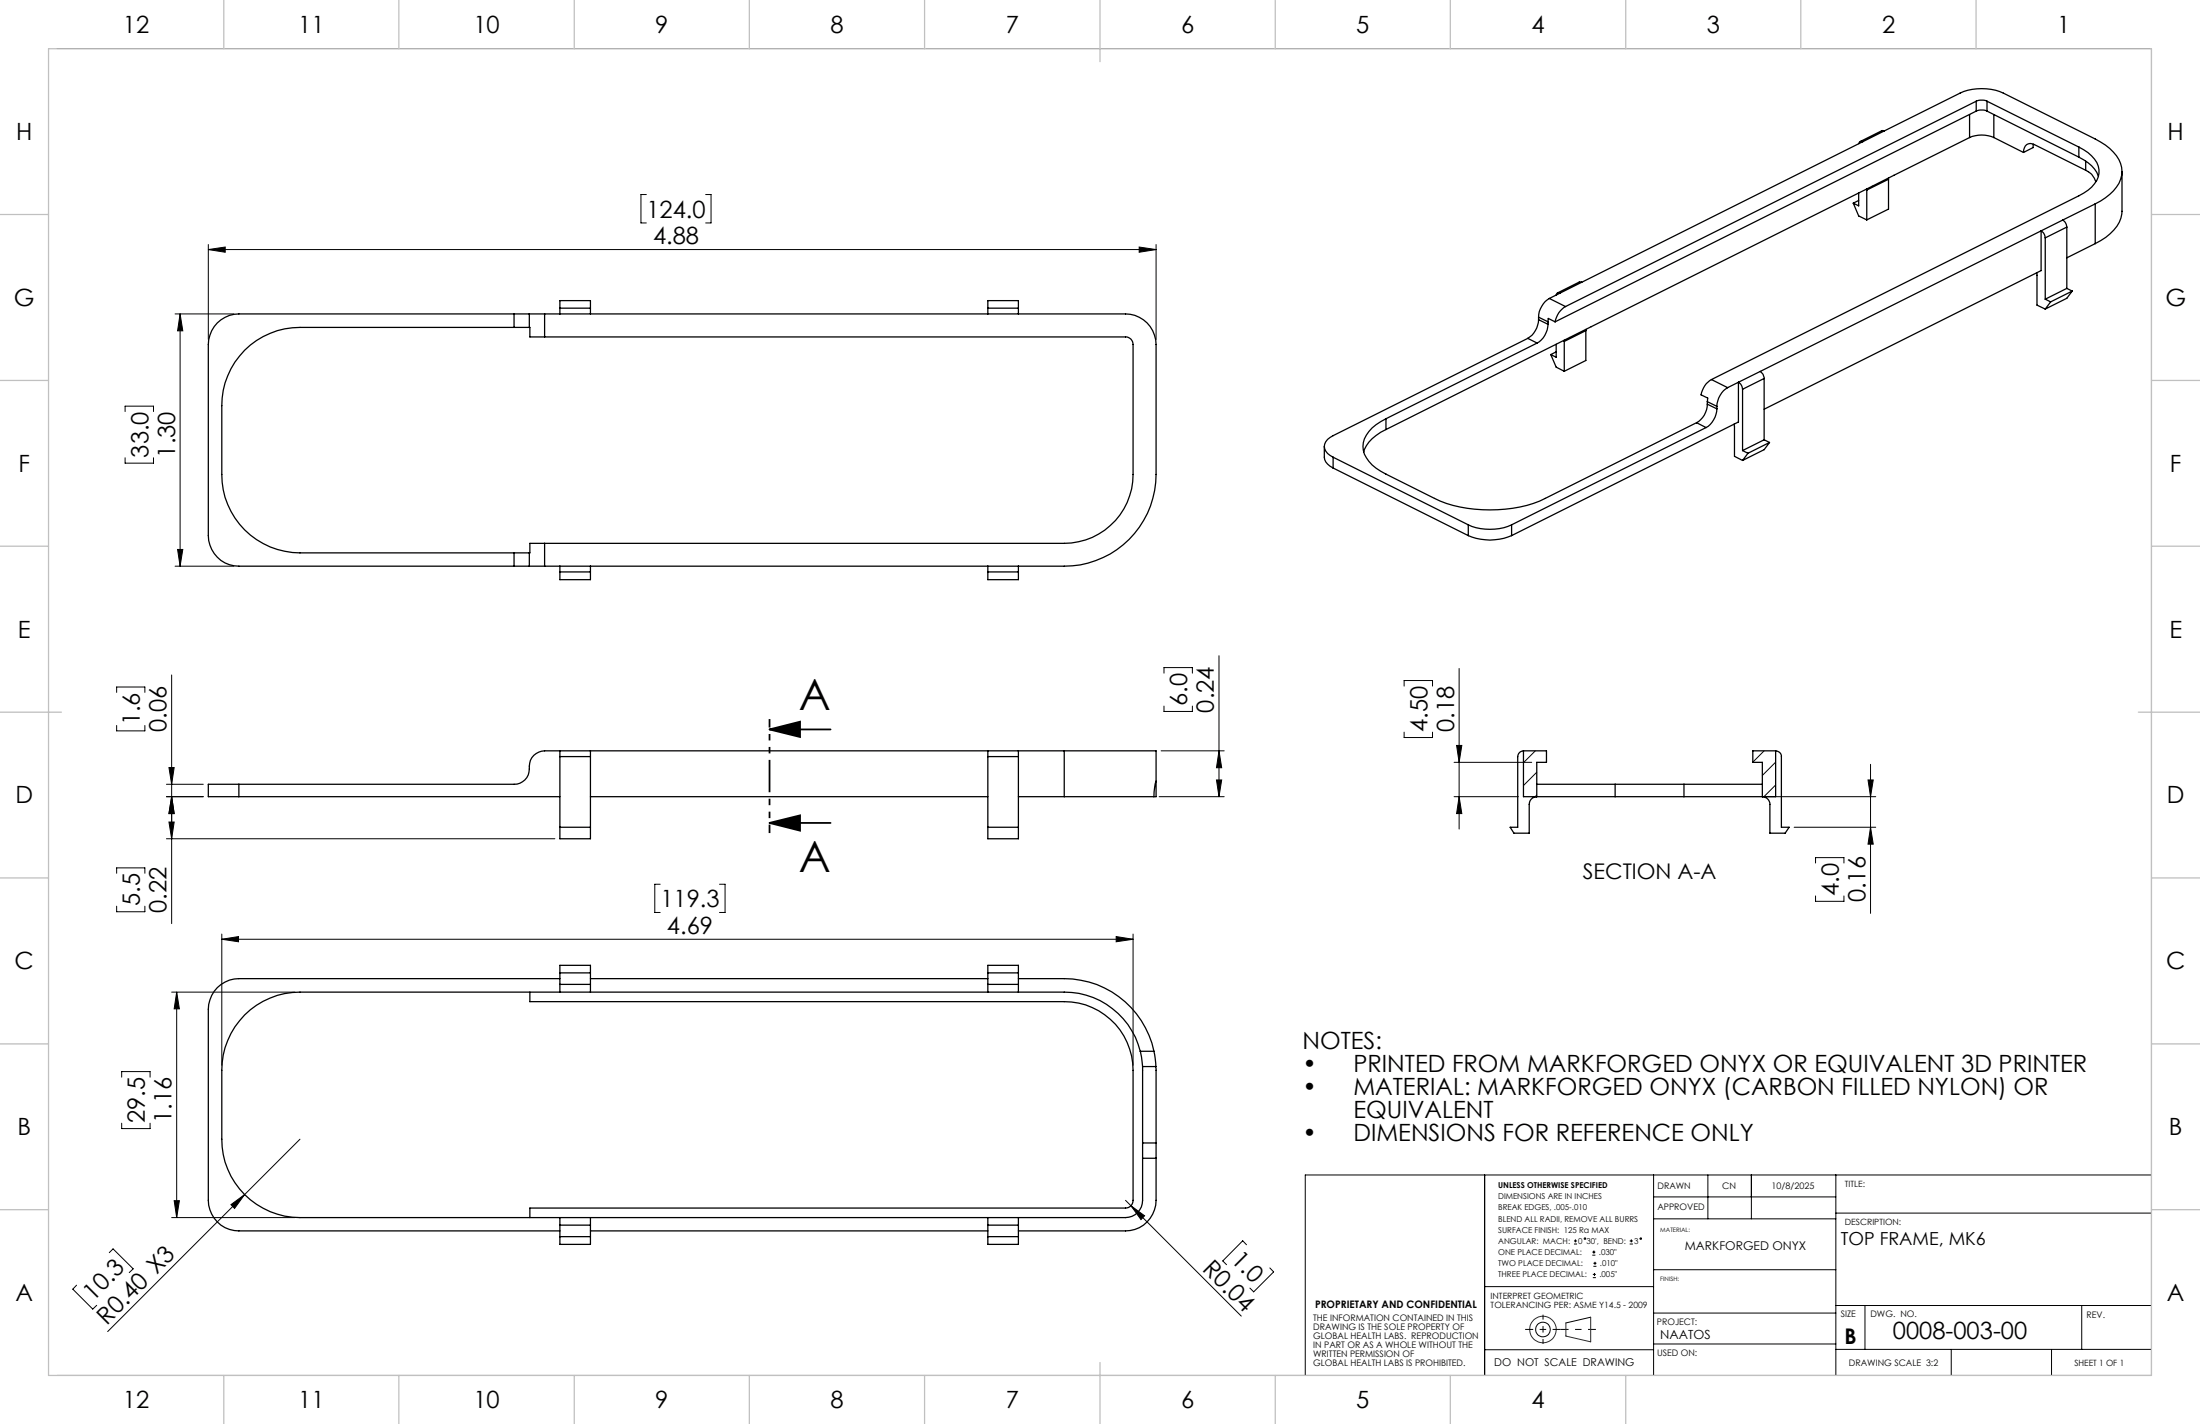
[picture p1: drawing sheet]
<svg xmlns="http://www.w3.org/2000/svg" width="432mm" height="279mm" viewBox="0 0 432 279" stroke-linecap="round" stroke-linejoin="round" font-family="sans-serif">
<g fill="none" stroke="#000" stroke-width=".25">
<path d="M387.9 19.9a2.75 2.75 0 0 1 2.1 0M387.9 19.9l-80.6 40.2M387.9 19.9v1.9M390 19.9l18 9M390 19.9v1.9M363.7 39.9l1.1 2.5 1.6 .7M364.8 37.9v2.5l-1.1-.5M364.8 39.3l-1.1 .6M365.6 27.8h-.5l-.3 .4M365.6 27.8l-55.2 27.6M366.4 37.3v5.8M366.4 37v.3"/>
<path d="M369.9 25.7l14.8-7.4a10.7 10.7 0 0 1 8.5 0l18 9a8.8 8.8 0 0 1 5.2 5.5 6.1 6.1 0 0 1-3.2 6l-2 1.2M369.9 25.7l-.5-.1-4.3 2.2M369.9 25.7l-4.3 2.1M370.7 34.9v.3M370.7 35.2l-4.3 2.1M370.7 35.2v5.8l-4.3 2.1M386.6 27a6 6 0 0 1 4.7 0M386.6 27l-114.6 57.3M386.6 22.5v4.5M387.9 21.8a2.75 2.75 0 0 1 2.1 0M387.9 21.8l-82.7 41.3M390 21.8l18 9"/>
<path d="M391.3 27l5.9 2.9M391.3 22.5v4.5M397.2 29.9a1.42 1.42 0 0 1 .5-1.5 1.42 1.42 0 0 1 1.6 0l10.1 5M399.1 28.3l-.1 .7-1.8 .9M408 28.9a7 7 0 0 1 3.8 3.7 4 4 0 0 1-1.3 4.1l-.7 .6-1.8 1.1-72.1 36.1M408 30.8a6.9 6.9 0 0 1 3.9 3.8M408 28.9v1.9M409.4 33.4l.4 .2a2.85 2.85 0 0 1 1.5 2M409.4 31.6v1.8M416.5 33.7v7.8a6.4 6.4 0 0 1-3.2 5.1l-2.1 1.2M304.1 58.6a4.5 4.5 0 0 0-2.1 3.6M304.1 58.6l3.2 1.5"/>
<path d="M306.2 57.5h-.6l-.2 .4M310.4 55.4l-.4-.1-4.3 2.2M310.4 55.4l-6.3 3.2M399.8 53.6v6.3l1.6 .7M400.6 45.3a1.7 1.7 0 0 1 .8 1.4M400.6 45.3l-55.1 27.6M400.6 45.3v7.8l-54.3 27.2M401.4 58.7l1.1 .5M401.4 46.7v12M402.5 59.2l-1.1 1.4M404.8 43.2a1.7 1.7 0 0 1 .9 1.4M404.8 43.2l-4.2 2.1"/>
<path d="M405.7 44.6l-4.3 2.1M405.7 56.6l-4.3 2.1M405.7 44.6v12M405.7 56.6l1 .5M406.7 57.1l-4.2 2.1M406.7 57.1l-1 1.4-4.3 2.1M411.2 40l-6.4 3.2M411.2 40v7.8M411.2 47.8l-5.5 2.8M100.9 64.2h3M100.9 61.6h3M100.9 64.2h-42a15.3 15.3 0 0 0-15.4 15.4v13.5a15.4 15.4 0 0 0 15.4 15.4h42"/>
<path d="M100.9 61.6h-54a6 6 0 0 0-6 6v37.5a6 6 0 0 0 6 6h54M100.9 61.6v2.6M103.9 64.2h.1v1.9h2.9M103.9 61.6h3M103.9 61.6v2.6M106.9 61.6h114a6 6 0 0 1 6 6v25.5a18 18 0 0 1-18 18h-102M106.9 66.1h114a1.45 1.45 0 0 1 1.5 1.5v25.5a13.5 13.5 0 0 1-13.5 13.5h-102M106.9 61.6v4.5M109.9 60.5v1.1M109.9 60.5h6M109.9 60.5v-1.5h6v1.5M115.9 60.5v1.1"/>
<path d="M193.9 60.5v1.1M193.9 60.5h6M193.9 60.5v-1.5h6v1.5M199.9 60.5v1.1M299.9 66.4l-38.2 19.1a2.18 2.18 0 0 0-1.5 3l.4 .5 1.1 .7M299.9 66.4l1.8 .9M301.7 67.3l-29.7 14.9M302 62.7a4.5 4.5 0 0 1-2.1 3.7M302 62.2l1.8 .9M302 62.7l1.8 .9M302 62.2v.5M303.8 63.6a4.4 4.4 0 0 1-2.1 3.7"/>
<path d="M303.8 63.1l.1-.6 1.3 .6M303.8 63.1v.5M304.4 69.6l1 2.4 1.6 .8M305.4 67.6v2.5l-1-.5M305.4 69l-1 .6M307 66.7v6.1M307.3 60.1a4.3 4.3 0 0 0-2.1 3M311.3 64.9l-4.3 2.1M311.3 64.9v5.8l-4.3 2.1M311.3 64.6v.3M335.1 79.3a4.2 4.2 0 0 1-2.1 3.6M335.1 79.3l1.9 .9"/>
<path d="M335.1 78.8l1.9 .9M335.1 78.8v.5M335.9 74.5a4.3 4.3 0 0 0-2 3l1.3 .6-.1 .7M335.9 74.5l3.2 1.6M337 79.7v.5M339.1 76.1a4.5 4.5 0 0 0-2.1 3.6M341.2 75a1.7 1.7 0 0 1 .8 1.4M341.2 75l-2.1 1.1M341.2 75v7.8l-44.5 22.3M342 76.4v12M345.5 72.9a1.56 1.56 0 0 1 .8 1.4M345.5 72.9l-4.3 2.1"/>
<path d="M346.3 74.3l-4.3 2.1M346.3 74.3v12M259.9 87.6v2.1a2.49 2.49 0 0 0 1.8 2.1M261.7 89.7l26.5 13.3M261.7 89.7v2.1M261.7 91.8l26.5 13.3M272 82.2a7.5 7.5 0 0 0-4.4 4.7 5.7 5.7 0 0 0 3.4 5.6l10.6 5.3a27.7 27.7 0 0 0 18.1 1.4l2.5-.9 1.1-.5 29.7-14.9M272 84.3a7.7 7.7 0 0 0-4.3 4.4M272 82.2v2.1M333 82.9l1.9 1M334.9 83.9l-38.2 19.1M337 80.2a4.5 4.5 0 0 1-2.1 3.7"/>
<path d="M340.4 83.2v6.3l1.6 .8M342 88.4l1.1 .5M343.1 88.9l-1.1 1.4M346.3 86.3l-4.3 2.1M346.3 86.3l1 .5M347.3 86.8l-1 1.4-4.3 2.1M347.3 86.8l-4.2 2.1M100.9 108.5h3M100.9 111.1h3M100.9 108.5v2.6M103.9 111.1h3M103.9 108.5v2.6"/>
<path d="M106.9 106.6h-2.9v1.9h-.1M106.9 106.6v4.5M109.9 111.1v1.1M109.9 112.2h6M109.9 112.2v1.5h6v-1.5M115.9 111.1v1.1M193.9 111.1v1.1M193.9 112.2h6M193.9 112.2v1.5h6v-1.5M199.9 111.1v1.1M288.2 103a10.7 10.7 0 0 0 8.5 0M288.2 105.1a10.7 10.7 0 0 0 8.5 0"/>
<path d="M288.2 103v2.1M296.7 103v2.1M46.9 153.9h-6v2.4h6M46.9 156.3h63M46.9 153.9v2.4M109.9 147.3v1.1M109.9 148.4v16.2h6v-16.2M109.9 148.4h6M115.9 147.3v1.1M115.9 156.3h78M193.9 147.3v1.1M193.9 148.4v16.2h6v-16.2"/>
<path d="M193.9 148.4h6M199.9 147.3v1.1M199.9 156.3h9M208.9 147.3h-102a3.1 3.1 0 0 0-3 3.6 2.95 2.95 0 0 1-3 3h-54M208.9 147.3h18v6M208.9 156.3h17.6M208.9 147.3v9M226.9 153.3h.1M226.9 153.3l-.4 3M226.9 153.3v3h-.4M299 147.3a1.21 1.21 0 0 0-1.1 1.1v13.9h-1.5l.7 1.2h3v-5.7a1.51 1.51 0 0 1 1.5-1.5M299 147.3h4.5v2.3h-1.9v6.7"/>
<path d="M299 147.3v9h2.6M301.6 153.9h15.4M301.6 156.3h15.4M317 156.3h13.5M317 153.9h13.5M317 153.9v2.4M330.5 153.9h15.4M330.5 156.3h15.4M330.5 153.9v2.4M348.5 147.3a1.14 1.14 0 0 1 1.1 1.1v13.9h1.6l-.8 1.2h-3v-5.7a1.51 1.51 0 0 0-1.5-1.5M348.5 147.3h-4.5v2.3h1.9v6.7M348.5 147.3v9h-2.6"/>
<path d="M109.9 162.3h6M193.9 162.3h6M104 194.7v1.8h104.9a13.5 13.5 0 0 1 13.5 13.5v25.5a1.51 1.51 0 0 1-1.5 1.5h-116.9v1.9M109.9 193.1v1.6M109.9 192h-63a6 6 0 0 0-6 6v37.5a6 6 0 0 0 6 6h63M109.9 193.1v-3.7h6v3.7M109.9 190.9h6M109.9 193.1h6M115.9 193.1v1.6M115.9 192h78M193.9 193.1v1.6M193.9 193.1v-3.7h6v3.7"/>
<path d="M193.9 190.9h6M193.9 193.1h6M199.9 193.1v1.6M199.9 192h9a18 18 0 0 1 17.6 14.3M223.8 206.3l.5 3M223.8 206.3a15.4 15.4 0 0 0-14.9-11.6h-150a15.3 15.3 0 0 0-15.4 15.3v13.5a15.4 15.4 0 0 0 15.4 15.4h162a3.4 3.4 0 0 0 3.4-3.4v-8.2M223.8 206.3h2.7M224.3 209.3v15M224.3 209.3h2.6M226.5 206.3l.4 3M226.9 209.3v15M109.9 238.9v1.5"/>
<path d="M115.9 238.9v1.5M193.9 238.9v1.5M199.9 238.9v1.5M224.3 224.3v3M224.3 227.3h2.6M224.3 224.3h2.6M226.9 227.3v8.2a6 6 0 0 1-6 6h-21M226.9 224.3v3M109.9 240.4v3.8h6v-3.8M109.9 242.6h6M109.9 240.4h6M115.9 241.5h78"/>
<path d="M193.9 240.4v3.8h6v-3.8M193.9 242.6h6M193.9 240.4h6"/>
</g>
<g fill="none" stroke="#000" stroke-width=".2">
<path d="M11.2 9.5h411.1v260.4h-411.1M126.9 38.2h-1.1v5.5h1.1M138.5 38.2h1.1v5.5h-1.1M40.9 49l3.3-.5v1zM40.9 48v18.6M40.9 49h186M223.6 48.5l3.3 .5-3.3 .5zM226.9 48v18.6M34.4 61.6h11.5M35.3 61.6l.6 3.3h-1zM35.3 61.6v49.5M24.6 80.8v-1.1h5.5v1.1"/>
<path d="M24.6 89.8v1.1h5.5v-1.1M34.4 111.1h11.5M34.9 107.8h1l-.6 3.3zM22.9 135.9v-1.1h5.5v1.1M33.7 132.4v48.8M228.5 132.1v-1.1h5.5v1.1M228.5 138.5v1.1h5.5v-1.1M239.3 128.7v27.6M275.6 134.6v-1.1h5.6v1.1M286.4 131.2v31.5M22.9 142.3v1.1h5.5v-1.1M32.7 156.3h7.2"/>
<path d="M32.7 153.9h7.2M33.2 150.6h1l-.5 3.3zM33.7 156.3l.5 3.3h-1zM227.5 156.3h12.8M227.9 147.3h12.4M238.8 153h1l-.5 3.3zM239.3 147.3l.5 3.3h-1zM275.6 143.7v1h5.6v-1M285.4 156.3h12.6M285.4 149.6h15.2M285.9 146.3h1l-.5 3.3zM286.4 156.3l.5 3.3h-1z"/>
<path d="M301.3 147.3l-2.3 2.3M301.6 151.5l-2.6 2.6M301.6 156l-.3 .3M346.3 147.3l-2.3 2.2M346.9 156.3h21.3M348.5 149.5l-2.6 2.7M348.5 154l-2.3 2.3M366.6 153h1.1l-.6 3.3zM367.1 150v29.2M22.9 171.3v-1h5.5v1M22.9 177.8v1.1h5.5v-1.1M32.7 164.6h76.2"/>
<path d="M33.2 161.3h1l-.5 3.3zM129.6 173.5h-1.1v5.5h1.1M141.2 173.5h1.1v5.5h-1.1M352.1 162.3h16.1M356.3 169.3v-1h5.6v1M356.3 175.8v1h5.6v-1M367.1 162.3l.6 3.3h-1.1zM33.7 194.7h24.2M34.7 194.7l.5 3.2h-1zM34.7 194.7v44.2M43.5 184.3l3.3-.5v1zM43.5 183.3v25.7"/>
<path d="M43.5 184.3h178.9M219.1 183.8l3.3 .5-3.3 .5zM222.4 183.3v25.7M23.9 211.3v-1h5.6v1M23.9 220.4v1h5.6v-1M33.7 238.9h24.2M34.2 235.6h1l-.5 3.3zM45.3 236.4l2.7-2-2 2.7zM58.9 223.5l-37.8 37.8M220.9 235.5l22.7 22.7M222 236.6l2.6 1.9-.7 .8zM291.4 230.5v39.4"/>
<path d="M324.6 230.5v39.4M324.6 239.1h35.7M324.6 234.8h35.7M335.2 230.5v8.6M343.7 230.5v8.6M360.3 230.5v39.4M360.3 238h62M422.3 230.5h-166.1v39.4M15 252.2l-.7 .7 3.9 4 .8-.8M21.4 245.8l.8-.8 3.9 4-.7 .7M244.7 244.2l-.8-.7-3.9 3.9 .7 .7M249.2 248.8l.8 .8-3.9 3.9-.8-.8"/>
<path d="M291.4 252.4h33.2M308.9 244.1h.6M308.9 243.5h.6M309.2 243.2v.6M312.2 258.4l-4.9 1.2M312.5 246.3h.6M312.5 245.7h.6M312.6 250.7h.6M312.6 250h.6M312.7 248.5h.6M312.7 247.9h.6M312.8 245.4v.6"/>
<path d="M312.9 249.8v.6M313.1 247.6v.6M319.9 244.1h.6M319.9 243.5h.6M320.2 243.2v.6M324.5 249.1h35.8M324.6 257.6h35.7M360.3 256.2h62M366 256.2v8.6M408.6 256.2v8.6M291.4 264.8h33.2M324.6 263.7h35.7"/>
<path d="M360.3 264.8h62M383 264.8v5.1M402.7 264.8v5.1"/>
<circle cx="311.1" cy="243" r=".15"/>
<circle cx="322" cy="243" r=".15"/>
<circle cx="302.8" cy="260.9" r="1.44"/>
</g>
<path d="M151 143.1l6-1.5v3zM151 143.1h12M151 161.5l6-1.5v3zM151 161.5h12" fill="none" stroke="#000" stroke-width=".35"/>
<g fill="none" stroke="#400040" stroke-width=".2">
<path d="M312.2 258.4v4.9l-4.9-1.2v-2.5"/>
<circle cx="302.8" cy="260.9" r="2.61"/>
</g>
<path d="M151 141.1v22.4" fill="none" stroke="#000" stroke-width=".35" stroke-dasharray="6.3 1.3 1.3 1.3 1.3 1.3" stroke-dashoffset="4.7" stroke-linecap="butt"/>
<path d="M299.3 260.8h7M306.3 260.8h6.9" fill="none" stroke="#000" stroke-width=".2" stroke-dasharray="15.2 1.3 1.3 1.3" stroke-dashoffset="13.7" stroke-linecap="butt"/>
<path d="M302.9 258v5.7" fill="none" stroke="#000" stroke-width=".2" stroke-dasharray="15.2 1.3 1.3 1.3" stroke-dashoffset="14.3" stroke-linecap="butt"/>
<g fill="none" stroke="#c0c0c0" stroke-width=".25">
<path d="M9.5 9.6h412.8v260.3h-412.8zM43.9 0v9.6M78.3 0v9.6M112.7 0v9.6M147.1 0v9.6M181.5 0v9.6M215.9 0v12.1M250.3 0v9.6M284.7 0v9.6M319.1 0v9.6M353.4 0v9.6M387.8 0v9.6"/>
<path d="M0 42.1h9.5M422.3 42.1h9.5M0 74.6h9.5M422.3 74.6h9.5M0 107.2h9.5M422.3 107.2h9.5M0 139.7h12.1M419.7 139.7h12.1M0 172.3h9.5M422.3 172.3h9.5M0 204.8h9.5M422.3 204.8h9.5"/>
<path d="M0 237.3h9.5M422.3 237.3h9.5M43.9 269.9v9.5M78.3 269.9v9.5M112.7 269.9v9.5M147.1 269.9v9.5M181.5 269.9v9.5M215.9 267.3v12.1M250.3 269.9v9.5M284.7 269.9v9.5M319.1 269.9v9.5"/>
</g>
<g fill="#000">
<path d="M45.3 236.4l2.7-2-2 2.7zM222 236.6l2.6 1.9-.7 .8z"/>
<path d="M40.9 49l3.3-.5v1zM223.6 48.5l3.3 .5-3.3 .5z"/>
<path d="M35.3 61.6l.6 3.3h-1zM34.9 107.8h1l-.6 3.3z"/>
<path d="M33.7 156.3l.5 3.3h-1zM33.2 150.6h1l-.5 3.3z"/>
<path d="M151 143.1l6-1.5v3zM151 161.5l6-1.5v3z"/>
<path d="M239.3 147.3l.5 3.3h-1zM238.8 153h1l-.5 3.3zM33.7 156.3l.5 3.3h-1zM33.2 161.3h1l-.5 3.3z"/>
<path d="M286.4 156.3l.5 3.3h-1zM285.9 146.3h1l-.5 3.3z"/>
<path d="M366.6 153h1.1l-.6 3.3zM367.1 162.3l.6 3.3h-1.1z"/>
<path d="M34.7 194.7l.5 3.2h-1zM34.2 235.6h1l-.5 3.3z"/>
<path d="M43.5 184.3l3.3-.5v1zM219.1 183.8l3.3 .5-3.3 .5z"/>
</g>
<g font-size="8.5">
<text x="156.8" y="139.3">A</text>
<text x="156.8" y="171.1">A</text>
</g>
<g font-size="4.7">
<text x="24.1" y="6.4">12</text>
<text x="58.5" y="6.4">11</text>
<text x="92.9" y="6.4">10</text>
<text x="128.6" y="6.4">9</text>
<text x="163" y="6.4">8</text>
<text x="197.4" y="6.4">7</text>
<text x="231.8" y="6.4">6</text>
<text x="266.2" y="6.4">5</text>
<text x="300.6" y="6.4">4</text>
<text x="335" y="6.4">3</text>
<text x="369.4" y="6.4">2</text>
<text x="403.8" y="6.4">1</text>
<text x="3.2" y="27.5">H</text>
<text x="425.4" y="27.5">H</text>
<text x="126.9" y="42.7">124.0</text>
<text x="128.2" y="47.9">4.88</text>
<text x="2.7" y="60">G</text>
<text x="425" y="60">G</text>
<text x="29.1" y="89.8" transform="rotate(-90 29.1 89.8)">33.0</text>
<text x="34.4" y="89.8" transform="rotate(-90 34.4 89.8)">1.30</text>
<text x="3.6" y="92.6">F</text>
<text x="425.9" y="92.6">F</text>
<text x="3.5" y="125.1">E</text>
<text x="425.8" y="125.1">E</text>
<text x="27.5" y="142.3" transform="rotate(-90 27.5 142.3)">1.6</text>
<text x="32.7" y="143.6" transform="rotate(-90 32.7 143.6)">0.06</text>
<text x="233" y="138.5" transform="rotate(-90 233 138.5)">6.0</text>
<text x="238.3" y="139.8" transform="rotate(-90 238.3 139.8)">0.24</text>
<text x="280.2" y="143.6" transform="rotate(-90 280.2 143.6)">4.50</text>
<text x="285.4" y="143.6" transform="rotate(-90 285.4 143.6)">0.18</text>
<text x="3" y="157.6">D</text>
<text x="425.3" y="157.6">D</text>
<text x="27.5" y="177.8" transform="rotate(-90 27.5 177.8)">5.5</text>
<text x="32.7" y="179.1" transform="rotate(-90 32.7 179.1)">0.22</text>
<text x="129.6" y="178">119.3</text>
<text x="360.9" y="175.8" transform="rotate(-90 360.9 175.8)">4.0</text>
<text x="366.1" y="177.1" transform="rotate(-90 366.1 177.1)">0.16</text>
<text x="130.9" y="183.2">4.69</text>
<text x="2.9" y="190.2">C</text>
<text x="425.1" y="190.2">C</text>
<text x="255.6" y="205.8">NOTES:</text>
<text x="255.6" y="210.3">•</text>
<text x="255.6" y="214.8">•</text>
<text x="265.6" y="210.3">PRINTED FROM MARKFORGED ONYX OR EQUIVALENT 3D PRINTER</text>
<text x="265.6" y="214.8">MATERIAL: MARKFORGED ONYX (CARBON FILLED NYLON) OR</text>
<text x="28.5" y="220.4" transform="rotate(-90 28.5 220.4)">29.5</text>
<text x="33.7" y="220.4" transform="rotate(-90 33.7 220.4)">1.16</text>
<text x="265.6" y="219.3">EQUIVALENT</text>
<text x="3.4" y="222.7">B</text>
<text x="255.6" y="223.9">•</text>
<text x="265.6" y="223.9">DIMENSIONS FOR REFERENCE ONLY</text>
<text x="425.7" y="222.7">B</text>
<text x="235.9" y="249.2" transform="rotate(45 235.9 249.2)">R0.04</text>
<text x="241.5" y="247.4" transform="rotate(45 241.5 247.4)">1.0</text>
<text x="3" y="255.3">A</text>
<text x="18.3" y="255.4" transform="rotate(-45 18.3 255.4)">10.3</text>
<text x="425.3" y="255.3">A</text>
<text x="21" y="260.1" transform="rotate(-45 21 260.1)">R0.40 X3</text>
<text x="371.5" y="262.7">0008-003-00</text>
<text x="24.1" y="276.3">12</text>
<text x="58.5" y="276.3">11</text>
<text x="92.9" y="276.3">10</text>
<text x="128.6" y="276.3">9</text>
<text x="163" y="276.3">8</text>
<text x="197.4" y="276.3">7</text>
<text x="231.8" y="276.3">6</text>
<text x="266.2" y="276.3">5</text>
<text x="300.6" y="276.3">4</text>
</g>
<g font-size="4.2">
<text x="310.7" y="172.6">SECTION A-A</text>
<text x="362" y="263.8">B</text>
</g>
<text font-size="3.5" x="361.3" y="244.3">TOP FRAME, MK6</text>
<text font-size="2.5" x="325.9" y="262.7">NAATOS</text>
<text font-size="2.4" x="330.7" y="245.3">MARKFORGED ONYX</text>
<text font-size="2.1" x="293.3" y="268">DO NOT SCALE DRAWING</text>
<text font-size="2" x="258.1" y="256.5">PROPRIETARY AND CONFIDENTIAL</text>
<g font-size="1.8">
<text x="325.3" y="233.3">DRAWN</text>
<text x="338" y="233.3">CN</text>
<text x="347.7" y="233.3">10/8/2025</text>
<text x="325.3" y="237.5">APPROVED</text>
<text x="257.7" y="259.2">THE INFORMATION CONTAINED IN THIS</text>
<text x="257.7" y="260.9">DRAWING IS THE SOLE PROPERTY OF</text>
<text x="257.7" y="262.7">GLOBAL HEALTH LABS. REPRODUCTION</text>
<text x="325.2" y="260">PROJECT:</text>
<text x="361.3" y="258.4">SIZE</text>
<text x="367.1" y="258.4">DWG. NO.</text>
<text x="409.6" y="258.6">REV.</text>
<text x="257.7" y="264.5">IN PART OR AS A WHOLE WITHOUT THE</text>
<text x="257.7" y="266.2">WRITTEN PERMISSION OF</text>
<text x="257.7" y="268">GLOBAL HEALTH LABS IS PROHIBITED.</text>
<text x="325.2" y="266">USED ON:</text>
<text x="362.9" y="268">DRAWING SCALE 3:2</text>
</g>
<g font-size="1.7">
<text x="362.1" y="232.8">TITLE:</text>
<text x="362.1" y="240.4">DESCRIPTION:</text>
<text x="292.6" y="254.9">INTERPRET GEOMETRIC</text>
<text x="292.6" y="256.6">TOLERANCING PER: ASME Y14.5 - 2009</text>
<text x="407.1" y="268">SHEET 1 OF 1</text>
</g>
<g font-size="1.6">
<text x="294" y="233.1">UNLESS OTHERWISE SPECIFIED</text>
<text x="294" y="235.3">DIMENSIONS ARE IN INCHES</text>
<text x="294" y="237.5">BREAK EDGES, .005-.010</text>
<text x="294" y="239.7">BLEND ALL RADII, REMOVE ALL BURRS</text>
<text x="294" y="241.9">SURFACE FINISH: 125 Ra MAX</text>
<text x="294" y="244.1">ANGULAR: MACH:</text>
<text x="309.8" y="244.1">0</text>
<text x="311.4" y="244.1">30', BEND:</text>
<text x="320.7" y="244.1">3</text>
<text x="294" y="246.3">ONE PLACE DECIMAL:</text>
<text x="294" y="248.5">TWO PLACE DECIMAL:</text>
<text x="294" y="250.6">THREE PLACE DECIMAL:</text>
<text x="313.8" y="246.3">.030&quot;</text>
<text x="313.9" y="250.6">.005&quot;</text>
<text x="314" y="248.5">.010&quot;</text>
</g>
<g font-size="1.2">
<text x="325.9" y="241.8">MATERIAL:</text>
<text x="325.9" y="251.4">FINISH:</text>
</g>
</svg>
